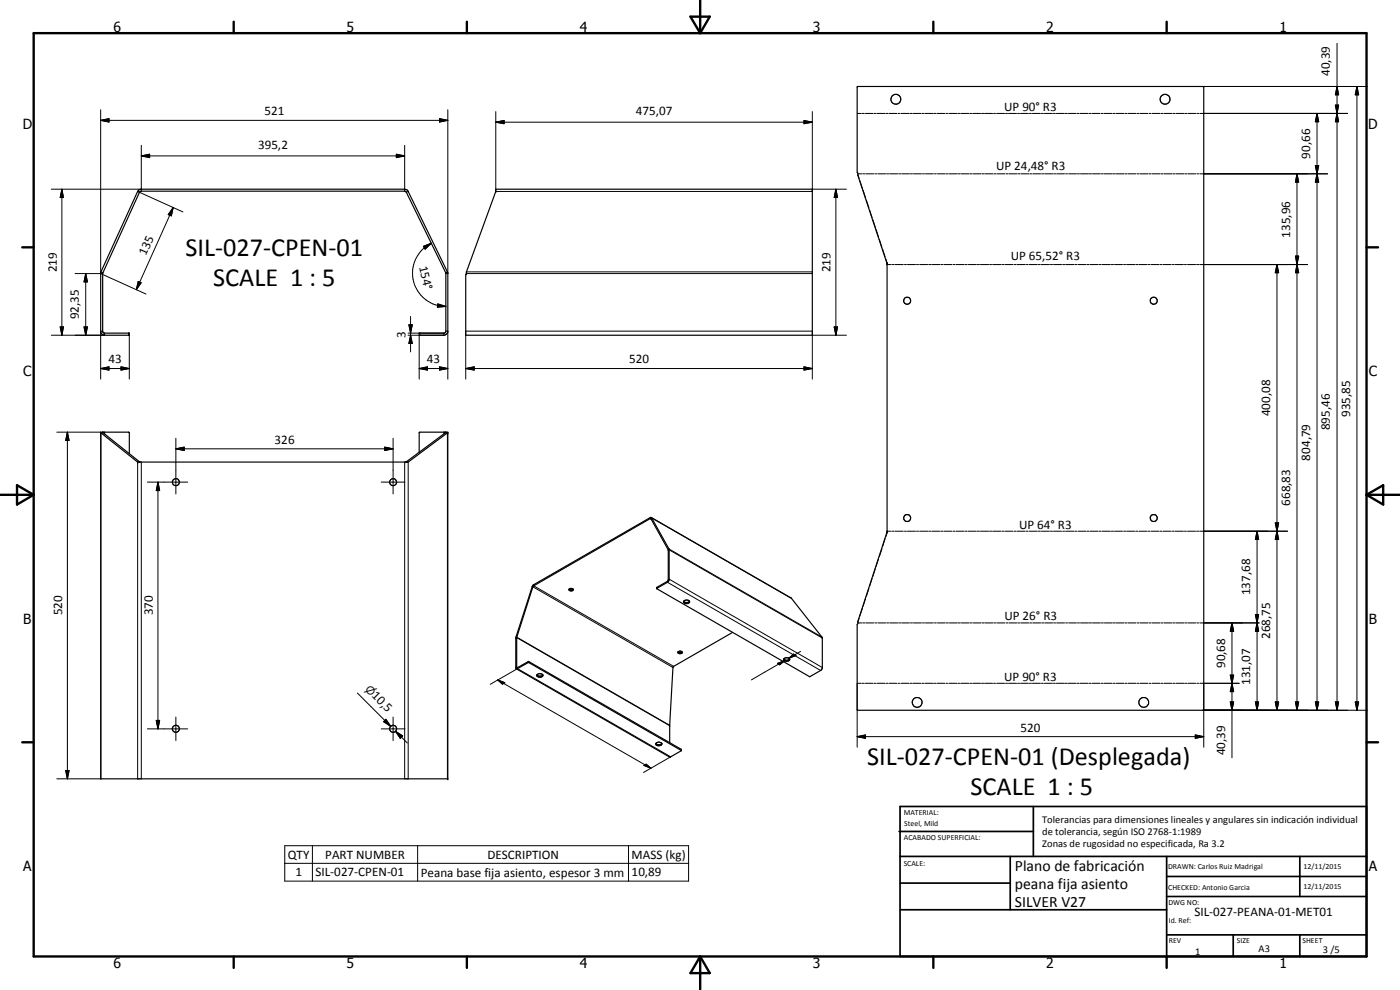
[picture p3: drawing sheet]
<svg xmlns="http://www.w3.org/2000/svg" width="420mm" height="297mm" viewBox="0 0 420 297" stroke-linecap="round" stroke-linejoin="round" font-family="sans-serif">
<g fill="none" stroke="#000" stroke-width=".3">
<path d="M401.3 13v200.1M30.2 36.1l2.5-.5v1zM30.2 36.1h104.2M30.2 32.9v49.2l13.6 6.1M131.9 35.6l2.5 .5-2.5 .5zM134.4 32.9v49.2h-.6M148.8 36.7l2.5-.5v.9zM148.8 36.7h95M148.8 33.5v23.3M241.3 36.2l2.5 .5-2.5 .4zM243.8 33.5v23.3h10.2M257.2 34h1.3"/>
<path d="M258.7 34h.7M259.7 34h2.3M262.3 34h.6M263.2 34h2.4M265.9 34h.6M266.8 34h2.4M269.5 34h.6M270.4 34h2.4M273.1 34h.6M274 34h2.4M276.7 34h.6M277.6 34h2.4"/>
<path d="M280.2 34h.7M281.2 34h2.3M283.9 34h.5M284.8 34h2.3M287.4 34h.6M288.3 34h2.4M291 34h.6M291.9 34h2.4M294.6 34h.6M295.5 34h2.4M298.2 34h.6M299.1 34h2.4"/>
<path d="M301.8 34h.6M302.7 34h2.4M305.4 34h.6M306.3 34h2.3M308.9 34h.6M309.8 34h2.4M312.5 34h.6M313.4 34h2.4M316.1 34h.6M317 34h2.4M319.7 34h.6M320.6 34h2.4"/>
<path d="M323.3 34h.6M324.2 34h2.4M326.9 34h.6M327.8 34h2.3M330.5 34h.6M331.4 34h2.3M334 34h.7M335 34h2.3M337.6 34h.6M338.5 34h2.4M341.2 34h.6M342.1 34h2.4"/>
<path d="M344.8 34h.6M345.7 34h2.4M348.4 34h.6M349.3 34h2.4M352 34h.6M352.9 34h2.4M355.5 34h.7M356.5 34h2.3M359.2 34h.5M360.1 34h44.3M361 26h49.4M395.3 34l.5 2.5h-1.1z"/>
<path d="M395.3 34v179.1M400.8 31.5h.9l-.4 2.5zM401.3 34l.4 2.5h-.9zM401.3 26l.4 2.4h-.9zM407.2 26l.5 2.4h-1zM407.2 26v187.1M15.4 56.8h27M18.6 56.8l.4 2.5h-.9zM18.6 56.8v43.8M41.9 57.7l-.6-.3 13.6 6.2M42.4 46.8l2.5-.5v1zM42.4 43.6v13.8"/>
<path d="M42.4 46.8h79M118.9 46.3l2.5 .5-2.5 .5zM121.4 43.6v13.8M122.5 57.4l-.5 .3M148.8 57.4h95M250.9 56.8l.5 2.5h-1.1zM250.9 56.8v43.8M257.5 52.4l.3 1.2M257.5 52.2h1.1M258 54.1l.8 2.4M258.9 52.2h.6M259 57.1l.8 2.3"/>
<path d="M259.8 52.2h2.4M262.5 52.2h.6M263.4 52.2h2.4M266.1 52.2h.6M267 52.2h2.4M269.7 52.2h.6M270.6 52.2h2.4M273.3 52.2h.5M274.1 52.2h2.5M276.8 52.2h.6M277.7 52.2h2.4M280.4 52.2h.6"/>
<path d="M281.3 52.2h2.4M284 52.2h.6M284.9 52.2h2.4M287.6 52.2h.6M288.5 52.2h2.4M291.2 52.2h.5M292 52.2h2.4M294.7 52.2h.6M295.6 52.2h2.4M298.3 52.2h.6M299.2 52.2h2.4M301.9 52.2h.6"/>
<path d="M302.8 52.2h2.4M305.5 52.2h.6M306.4 52.2h2.4M309.1 52.2h.6M310 52.2h2.3M312.6 52.2h.6M313.5 52.2h2.4M316.2 52.2h.6M317.1 52.2h2.4M319.8 52.2h.6M320.7 52.2h2.4M323.4 52.2h.6"/>
<path d="M324.3 52.2h2.4M326.9 52.2h.7M327.9 52.2h2.3M330.5 52.2h.6M331.4 52.2h2.4M334.1 52.2h.6M335 52.2h2.4M337.7 52.2h.6M338.6 52.2h2.3M341.3 52.2h.6M342.2 52.2h2.3M344.8 52.2h.6"/>
<path d="M345.7 52.2h2.4M348.4 52.2h.6M349.3 52.2h2.4M352 52.2h.6M352.9 52.2h2.4M355.6 52.2h.6M356.5 52.2h2.3M359.2 52.2h.5M360.1 52.2h38.3M389.2 52.2l.6 2.5h-1zM389.2 52.2v160.9M394.7 49.7h1.1l-.5 2.5z"/>
<path d="M394.7 49.7l1.1 5h-1.1l1.1-5zM395.3 52.2l.5 2.5h-1.1zM52 62.3l-.6 2.5-.9-.4zM52 62.3l-11.1 24.6M127.1 73.9l2.3-.9-1.8 1.8zM129.4 73a9.7 9.7 0 0 0-4.4 4.3 10 10 0 0 0 6.3 14.4l2.5 .2M260 60l.8 2.4M261 63l.7 2.3M261.9 65.9l.8 2.3M262.9 68.8l.8 2.4M263.9 71.8l.8 2.4M264.9 74.7l.7 2.4"/>
<path d="M265.8 77.7l.4 1.2M266.2 78.9h.1M266.2 79h.1M266.2 78.9v.1M266.2 79.2v.2h1.3M267.7 79.4h.7M268.7 79.4h2.4M271.4 79.4h.6M272.3 79.4h2.5M275.1 79.4h.6M276 79.4h2.4M278.7 79.4h.6"/>
<path d="M279.6 79.4h2.5M282.4 79.4h.6M283.3 79.4h2.4M286 79.4h.6M286.9 79.4h2.5M289.7 79.4h.6M290.6 79.4h2.4M293.3 79.4h.7M294.2 79.4h2.5M297 79.4h.6M297.9 79.4h2.4M300.6 79.4h.7"/>
<path d="M301.6 79.4h2.4M304.3 79.4h.6M305.2 79.4h2.5M308 79.4h.6M308.9 79.4h2.4M311.6 79.4h.6M312.5 79.4h2.4M315.2 79.4h.7M316.2 79.4h2.4M318.9 79.4h.6M319.8 79.4h2.5M322.6 79.4h.6"/>
<path d="M323.5 79.4h2.4M326.2 79.4h.6M327.1 79.4h2.5M329.9 79.4h.6M330.8 79.4h2.4M333.5 79.4h.7M334.5 79.4h2.4M337.2 79.4h.6M338.1 79.4h2.5M340.9 79.4h.5M341.7 79.4h2.5M344.5 79.4h.6"/>
<path d="M345.4 79.4h2.4M348.1 79.4h.7M349.1 79.4h2.4M351.8 79.4h.6M352.7 79.4h2.5M355.5 79.4h.6M356.4 79.4h2.4M359.1 79.4h.6M360 79.4h32.4M383.2 79.4l.5 2.4h-1zM383.2 79.4v133.7M388.8 76.8h1l-.6 2.6z"/>
<path d="M389.2 79.4l.6 2.4h-1zM18.1 98.1h.9l-.4 2.5zM22.6 82.1h8.2M25.2 98.1h1l-.5 2.5zM25.7 82.1l.5 2.5h-1zM25.7 82.1v18.5M30.3 81.6l.6 .2M30.8 99.4h-.6v14.3M31.4 99.9v.7h-16M38.6 99.9v.7M41.5 84.5l.9 .3-1.5 2.1zM122.5 99.9h10.7v.7h-10.7"/>
<path d="M122.7 97.5h1l-.5 2.4zM123.2 95v10.6M126 99.9v.7M131.4 91.2l2.4 .7-2.5 .3zM133.8 99.4h.6v14.3M134.3 81.6l-.5 .2M139.8 99.4h104M140 82.1h103.8M140 81.6h103.8M250.3 98.1h1.1l-.5 2.5zM30.2 110.6l2.5-.5v.9zM30.2 110.6h8.6"/>
<path d="M36.3 110.1l2.5 .5-2.5 .4zM38.8 100.6v13.1M123.2 100.6l.5 2.4h-1zM125.8 110.6l2.5-.5v.9zM125.8 110.6h8.6M125.8 100.6v13.1M131.9 110.1l2.5 .5-2.5 .4zM139.8 110.6l2.5-.5v.9zM139.8 110.6h104M139.8 100.6v13.1M241.3 110.1l2.5 .5-2.5 .4zM254 100.6h-10.2v13.1"/>
<path d="M17 129.7h13.2M20.2 129.7l.5 2.5h-1zM20.2 129.7v104M30.3 129.9v103.8h-13.3M31.4 129.7v.5M41.3 138.6v95.1M42.4 138.6v95.1M52.8 134.7l2.5-.5v1zM52.8 131.5v16.7M52.8 134.7h65.2M115.5 134.2l2.5 .5-2.5 .5zM118 131.5v16.7"/>
<path d="M121.4 138.6v95.1M122.5 138.6v95.1M133.2 129.7v.5M134.3 129.9v103.8M44.2 144.7h12.1M47.4 144.7l.5 2.5h-1zM47.4 144.7v74M114.4 144.7h7.1M195.1 155.3l.3 .5M195.4 155.7l.2-.3 42 24.2M266.2 159.7h.1M266.2 159.7l-.4 1.3"/>
<path d="M266.2 159.3v.2M266.2 159.4h1.3M267.7 159.4h.7M268.7 159.4h2.4M271.4 159.4h.6M272.3 159.4h2.5M275.1 159.4h.6M276 159.4h2.4M278.7 159.4h.6M279.6 159.4h2.5M282.4 159.4h.6M283.3 159.4h2.4"/>
<path d="M286 159.4h.6M286.9 159.4h2.5M289.7 159.4h.6M290.6 159.4h2.4M293.3 159.4h.7M294.2 159.4h2.5M297 159.4h.6M297.9 159.4h2.4M300.6 159.4h.7M301.6 159.4h2.4M304.3 159.4h.6M305.2 159.4h2.5"/>
<path d="M308 159.4h.6M308.9 159.4h2.4M311.6 159.4h.6M312.5 159.4h2.4M315.2 159.4h.7M316.2 159.4h2.4M318.9 159.4h.6M319.8 159.4h2.5M322.6 159.4h.6M323.5 159.4h2.4M326.2 159.4h.6M327.1 159.4h2.5"/>
<path d="M329.9 159.4h.6M330.8 159.4h2.4M333.5 159.4h.7M334.5 159.4h2.4M337.2 159.4h.6M338.1 159.4h2.5M340.9 159.4h.5M341.8 159.4h2.4M344.5 159.4h.6M345.4 159.4h2.4M348.1 159.4h.7M349.1 159.4h2.4"/>
<path d="M351.8 159.4h.6M352.7 159.4h2.5M355.5 159.4h.6M356.4 159.4h2.4M359.1 159.4h.6M360 159.4h26.4M377.3 159.4l.4 2.4h-.9zM377.3 159.4v53.7M382.7 156.9h1l-.5 2.5zM383.2 159.4l.5 2.4h-1zM159.7 176.1l42.3 24.2M160.2 175.4v.4l42 24.1"/>
<path d="M197.1 176.2v.3M200.3 174.4v.3l46 26.5M200.6 173.9l.2-.1 46 26.5M200.6 165.1l.2-.1 45.9 26.4M200.6 165l.2-.3 45.9 26.4M259.8 179.5l-.8 2.4M260.8 176.6l-.8 2.3M261.7 173.6l-.7 2.3M262.7 170.6l-.8 2.4M263.7 167.6l-.8 2.4M264.7 164.6l-.8 2.4M265.6 161.6l-.7 2.4"/>
<path d="M154.8 191.5l.3-.2 45.8 26.4M154.8 191.2l46.1 26.4M158.5 198.5v.3M158.7 198.5v.3M233.3 199.1l2.1-.9-1.4 1.3zM235.4 198.2l-1.7 1.1M235.4 198.2l-9.9 5.8M236.8 197.5l1.4-1.2 .7 .4zM240.3 195.5l-3.5 2M257.5 186.9h1.1M257.8 185.5l-.3 1.2M258.8 182.5l-.8 2.4"/>
<path d="M258.9 186.9h.6M259.8 186.9h2.4M262.5 186.9h.6M263.4 186.9h2.4M266.1 186.9h.6M267 186.9h2.4M269.7 186.9h.6M270.6 186.9h2.4M273.3 186.9h.5M274.1 186.9h2.5M276.8 186.9h.6M277.7 186.9h2.4"/>
<path d="M280.4 186.9h.6M281.3 186.9h2.4M284 186.9h.6M284.9 186.9h2.4M287.6 186.9h.6M288.5 186.9h2.4M291.2 186.9h.5M292 186.9h2.4M294.7 186.9h.6M295.6 186.9h2.4M298.3 186.9h.6M299.2 186.9h2.4"/>
<path d="M301.9 186.9h.6M302.8 186.9h2.4M305.5 186.9h.6M306.4 186.9h2.4M309.1 186.9h.6M310 186.9h2.3M312.6 186.9h.6M313.5 186.9h2.4M316.2 186.9h.6M317.1 186.9h2.4M319.8 186.9h.6M320.7 186.9h2.4"/>
<path d="M323.4 186.9h.6M324.3 186.9h2.4M326.9 186.9h.7M327.9 186.9h2.3M330.5 186.9h.6M331.4 186.9h2.4M334.1 186.9h.6M335 186.9h2.4M337.7 186.9h.6M338.6 186.9h2.3M341.3 186.9h.6M342.2 186.9h2.3"/>
<path d="M344.8 186.9h.6M345.7 186.9h2.4M348.4 186.9h.6M349.3 186.9h2.4M352 186.9h.6M352.9 186.9h2.4M355.6 186.9h.6M356.5 186.9h2.3M359.2 186.9h.5M360.1 186.9h17.8M369.7 186.9l.5 2.5h-1zM369.7 186.9v40.5"/>
<path d="M376.8 184.4h.9l-.4 2.5zM377.3 186.9l.4 2.5h-.9zM44.2 218.7h12.1M46.9 216.2h1l-.5 2.5zM52.8 215.1v7.1M107.3 207.9l10 10M114.4 218.7h7.1M115.8 215.8l1.5 2.1-2.2-1.4zM118 215.1v7.1M118.7 219.4l2.2 1.4-.8 .7zM118.7 219.4l3.5 3.5M149.4 204l2.1 .9-.7 .4z"/>
<path d="M149.4 204l46 26.5M154.8 200.3l.3-.1 .2 .4M155.3 200.6l46 26.5-8.2 4.7M155.3 200.6l-8.2 4.7M258.5 205h-1.3v19.2M258.7 205h.7M259.7 205h2.3M262.3 205h.6M263.2 205h2.4M265.9 205h.6M266.8 205h2.4M269.5 205h.6"/>
<path d="M270.4 205h2.4M273.1 205h.6M274 205h2.4M276.7 205h.6M277.6 205h2.4M280.2 205h.7M281.2 205h2.3M283.9 205h.5M284.8 205h2.3M287.4 205h.6M288.3 205h2.4M291 205h.6"/>
<path d="M291.9 205h2.4M294.6 205h.6M295.5 205h2.4M298.2 205h.6M299.1 205h2.4M301.8 205h.6M302.7 205h2.4M305.4 205h.6M306.3 205h2.3M308.9 205h.6M309.8 205h2.4M312.5 205h.6"/>
<path d="M313.4 205h2.4M316.1 205h.6M317 205h2.4M319.7 205h.6M320.6 205h2.4M323.3 205h.6M324.2 205h2.4M326.9 205h.6M327.8 205h2.3M330.5 205h.6M331.4 205h2.3M334 205h.7"/>
<path d="M335 205h2.3M337.6 205h.6M338.5 205h2.4M341.2 205h.6M342.1 205h2.4M344.8 205h.6M345.7 205h2.4M348.4 205h.6M349.3 205h2.4M352 205h.6M352.9 205h2.4M355.5 205h.7"/>
<path d="M356.5 205h2.3M359.2 205h.5M360.1 205h11.8M361 213.1h49.4M361.3 205v19.2M369.2 210.6h1l-.5 2.5zM369.2 202.6h1l-.5 2.4zM369.7 205l.5 2.5h-1zM376.8 210.6h.9l-.4 2.5zM382.7 210.6h1l-.5 2.5zM388.8 210.6h1l-.6 2.5zM394.7 210.6h1.1l-.5 2.5z"/>
<path d="M400.8 210.6h.9l-.4 2.5zM406.7 210.6h1l-.5 2.5zM19.7 231.2h1l-.5 2.5zM193.2 229.7l.7-.4 1.5 1.2zM204.5 224.8v.4M257.2 221l2.5-.5v1zM257.2 221h104.1M358.7 220.5l2.6 .5-2.6 .5zM85.5 253.7h121.2v10.7h-121.2zM85.5 259h121.2M93.8 253.7v10.7M125.3 253.7v10.7"/>
<path d="M188.6 253.7v10.7"/>
</g>
<g fill="none" stroke="#000" stroke-width=".35">
<path d="M257.3 26h103.9l-.1 187.1h-103.8l-.1-25.7 9-28.1v-79.9l-9-27.7zM41.6 57.1l.6-.3 79.8 .1 .5 .5 11.9 24.3v17.9l-.5 .7-.7 .3h-7.4v-.7h7.6l.4-.3v-17.6l-12.1-24.6h-79.3l-.5 .3-11.1 24.3v17.6l.4 .3h7.6v.7l-7.9-.1-.6-.6-.1-.5 .1-17.8zM148.8 56.8h95v43.8h-104v-18.2l9-25zM30.2 129.9h.8l11.1 8.7M30.3 129.9l11 8.7h81.2l11.8-8.7M30.8 129.7v.2M125.8 135.7l.1-6h8.5v104h-104.2v-104h8.5l.1 6.4M133.8 129.7v.2M134.4 129.9h-.8l-11.9 8.7M195.5 155.3l42 24.2 9.2 11.6 .1 .5v8.8l-.4 .7-3.4 1.9M170.8 176.8l.6 .2 .6-.2M170.9 176.7l.5-.2 .6 .3a.68 .68 0 0 1-.5 .5 .68 .68 0 0 1-.7-.3z"/>
<path d="M197.1 176.3v.4l45.9 26.3M197.1 176.5v.1M197.1 176.2l3.2-1.8 .3-.3v-9.1l-5.4-9.4-35.2 20.3-4.9 15.4v8.9l.2 .1 3.4-1.8 45.8 26.3v.5l-3.5 1.9-46-26.5M197.1 176.2v.1M197.1 176.5l3.2-1.8 .5-.6v-9.3l-5.2-9.4-.4-.2-35.3 20.4-5.1 15.7v9.1l.2 .3M203.5 195.6a.62 .62 0 0 0 .6 .5 .62 .62 0 0 0 .6-.5M203.5 195.6l.8-.2 .4 .2M203.5 195.6l.4 .2 .8-.2M205.1 180.5a.96 .96 0 0 0 .9 .6 .96 .96 0 0 0 1-.6M205.1 180.5a1.18 1.18 0 0 1 1.9 0M205.1 180.4a1.29 1.29 0 0 0 1.8 0M219.9 189.7l-17.9 10.3-1.1 17.6 .1 5.3"/>
<path d="M235.2 197.7a1.18 1.18 0 0 0 1.8 0M235.3 197.6a.93 .93 0 0 1 1-.4 .93 .93 0 0 1 .7 .8 1.03 1.03 0 0 1-1.8-.3zM155 200.7l3.6-1.9 45.9 26.4M161.1 202.5a1.17 1.17 0 0 0 1.8 0M161.2 202.4a1.11 1.11 0 0 1 1.8 .3 1.05 1.05 0 0 1-1 .5 1.05 1.05 0 0 1-.9-.6zM243 203h.1M196.8 223.1a1.19 1.19 0 0 0 1.8 0M196.9 223a1.08 1.08 0 0 1 1.8 .3 1 1 0 0 1-1 .5 1 1 0 0 1-.9-.7z"/>
<circle cx="268.8" cy="29.8" r="1.48"/>
<circle cx="349.6" cy="29.8" r="1.48"/>
<circle cx="272.2" cy="90.2" r="1.06"/>
<circle cx="346.2" cy="90.2" r="1.06"/>
<circle cx="52.8" cy="144.7" r="1.05"/>
<circle cx="118" cy="144.7" r="1.05"/>
<circle cx="272.3" cy="155.4" r="1.04"/>
<circle cx="346.3" cy="155.4" r="1.05"/>
<circle cx="52.8" cy="218.7" r="1.06"/>
<circle cx="118" cy="218.7" r="1.05"/>
<circle cx="275.2" cy="210.7" r="1.48"/>
<circle cx="343.3" cy="210.7" r="1.47"/>
</g>
<g fill="#000">
<circle cx="148.8" cy="57.4" r=".18"/>
<circle cx="243.8" cy="56.8" r=".18"/>
<circle cx="140" cy="81.6" r=".18"/>
<circle cx="140" cy="82.1" r=".18"/>
<circle cx="30.3" cy="129.9" r=".18"/>
<circle cx="41.3" cy="138.6" r=".18"/>
<circle cx="134.4" cy="129.9" r=".18"/>
<circle cx="197.1" cy="176.3" r=".18"/>
<circle cx="200.9" cy="217.7" r=".18"/>
<circle cx="134.4" cy="233.7" r=".18"/>
</g>
<g fill="none" stroke="#000" stroke-width=".71">
<path d="M10.1 9.9h400v277.1h-400zM70.1 6.5v3.4M140.1 6.5v3.4M207.2 5h5.8l-2.9 4.9zM210.1 0v9.9M280.1 6.5v3.4M350.1 6.5v3.4M6.7 74.2h3.4M410.1 74.2h3.5M.1 148.5h10M5.1 145.6l5 2.9-5 2.9zM410.1 148.5h10"/>
<path d="M410.1 148.5l5-2.9v5.8zM6.7 222.7h3.4M410.1 222.7h3.5M70.1 287v3.4M140.1 287v3.4M210.1 287v10M210.1 287l2.9 5h-5.8zM280.1 287v3.4M350.1 287v3.4"/>
</g>
<g fill="none" stroke="#000" stroke-width=".51">
<path d="M269.8 249.5h40.3M270.1 242h140v45h-140zM270.1 257h140M303.2 257v16M310.1 242v15M350.1 257v30M390.1 257v12M270.1 265h33.1M270.1 273h80M350.1 269h60M350.1 263h60M350.1 280.5h60"/>
<path d="M370.1 280.5v6.5M390.1 280.5v6.5"/>
</g>
<g fill="#000">
<path d="M30.2 36.1l2.5-.5v1zM131.9 35.6l2.5 .5-2.5 .5zM148.8 36.7l2.5-.5v.9zM241.3 36.2l2.5 .5-2.5 .4zM395.3 34l.5 2.5h-1.1zM400.8 31.5h.9l-.4 2.5zM401.3 34l.4 2.5h-.9zM401.3 26l.4 2.4h-.9zM407.2 26l.5 2.4h-1zM18.6 56.8l.4 2.5h-.9zM42.4 46.8l2.5-.5v1zM118.9 46.3l2.5 .5-2.5 .5z"/>
<path d="M250.9 56.8l.5 2.5h-1.1zM389.2 52.2l.6 2.5h-1zM394.7 49.7h1.1l-.5 2.5zM395.3 52.2l.5 2.5h-1.1zM52 62.3l-.6 2.5-.9-.4zM127.1 73.9l2.3-.9-1.8 1.8zM388.8 76.8h1l-.6 2.6zM18.1 98.1h.9l-.4 2.5zM25.2 98.1h1l-.5 2.5zM25.7 82.1l.5 2.5h-1zM41.5 84.5l.9 .3-1.5 2.1zM122.7 97.5h1l-.5 2.4z"/>
<path d="M131.4 91.2l2.4 .7-2.5 .3zM250.3 98.1h1.1l-.5 2.5zM383.2 79.4l.5 2.4h-1zM389.2 79.4l.6 2.4h-1zM30.2 110.6l2.5-.5v.9zM36.3 110.1l2.5 .5-2.5 .4zM123.2 100.6l.5 2.4h-1zM125.8 110.6l2.5-.5v.9zM131.9 110.1l2.5 .5-2.5 .4zM139.8 110.6l2.5-.5v.9zM241.3 110.1l2.5 .5-2.5 .4zM20.2 129.7l.5 2.5h-1z"/>
<path d="M52.8 134.7l2.5-.5v1zM115.5 134.2l2.5 .5-2.5 .5zM47.4 144.7l.5 2.5h-1zM382.7 156.9h1l-.5 2.5zM377.3 159.4l.4 2.4h-.9zM383.2 159.4l.5 2.4h-1zM233.3 199.1l2.1-.9-1.4 1.3zM236.8 197.5l1.4-1.2 .7 .4zM369.7 186.9l.5 2.5h-1zM376.8 184.4h.9l-.4 2.5zM377.3 186.9l.4 2.5h-.9zM46.9 216.2h1l-.5 2.5z"/>
<path d="M115.8 215.8l1.5 2.1-2.2-1.4zM149.4 204l2.1 .9-.7 .4zM369.2 210.6h1l-.5 2.5zM369.2 202.6h1l-.5 2.4zM369.7 205l.5 2.5h-1zM376.8 210.6h.9l-.4 2.5zM382.7 210.6h1l-.5 2.5zM388.8 210.6h1l-.6 2.5zM394.7 210.6h1.1l-.5 2.5zM400.8 210.6h.9l-.4 2.5zM406.7 210.6h1l-.5 2.5zM19.7 231.2h1l-.5 2.5z"/>
<path d="M118.7 219.4l2.2 1.4-.8 .7zM193.2 229.7l.7-.4 1.5 1.2zM257.2 221l2.5-.5v1zM358.7 220.5l2.6 .5-2.6 .5z"/>
</g>
<g font-size="7.9">
<text x="55.7" y="76.9">SIL-027-CPEN-01</text>
<text x="64" y="85.9">SCALE 1 : 5</text>
<text x="260.3" y="229.4">SIL-027-CPEN-01 (Desplegada)</text>
<text x="291.3" y="238.4">SCALE 1 : 5</text>
</g>
<g font-size="4.7">
<text x="304.6" y="261.2">Plano de fabricación</text>
<text x="304.6" y="266.6">peana fija asiento</text>
<text x="304.6" y="272">SILVER V27</text>
</g>
<g font-size="4.2">
<text x="34" y="9.6">6</text>
<text x="104" y="9.6">5</text>
<text x="174" y="9.6">4</text>
<text x="244" y="9.6">3</text>
<text x="314" y="9.6">2</text>
<text x="384" y="9.6">1</text>
<text x="6.8" y="38.7">D</text>
<text x="410.6" y="38.7">D</text>
<text x="7" y="112.9">C</text>
<text x="410.8" y="112.9">C</text>
<text x="7" y="187.1">B</text>
<text x="410.8" y="187.1">B</text>
<text x="7" y="261.4">A</text>
<text x="410.8" y="261.4">A</text>
<text x="34" y="290.4">6</text>
<text x="104" y="290.4">5</text>
<text x="174" y="290.4">4</text>
<text x="244" y="290.4">3</text>
<text x="314" y="290.4">2</text>
<text x="384" y="290.4">1</text>
</g>
<g font-size="3.9">
<text x="399.2" y="22.7" transform="rotate(-90 399.2 22.7)">40,39</text>
<text x="79.4" y="34.6">521</text>
<text x="190.8" y="34.6">475,07</text>
<text x="301.4" y="33.2">UP 90° R3</text>
<text x="77.5" y="44.7">395,2</text>
<text x="393.2" y="47.6" transform="rotate(-90 393.2 47.6)">90,66</text>
<text x="298.9" y="50.9">UP 24,48° R3</text>
<text x="387.2" y="71.3" transform="rotate(-90 387.2 71.3)">135,96</text>
<text x="43.8" y="76.7" transform="rotate(-66 43.8 76.7)">135</text>
<text x="17" y="81.7" transform="rotate(-90 17 81.7)">219</text>
<text x="125.8" y="80.1" transform="rotate(77 125.8 80.1)">154°</text>
<text x="249.3" y="81.7" transform="rotate(-90 249.3 81.7)">219</text>
<text x="303.3" y="78.1">UP 65,52° R3</text>
<text x="23.7" y="95.8" transform="rotate(-90 23.7 95.8)">92,35</text>
<text x="121.7" y="101.3" transform="rotate(-90 121.7 101.3)">3</text>
<text x="32.5" y="109.1">43</text>
<text x="128.1" y="109.1">43</text>
<text x="188.8" y="109.1">520</text>
<text x="381.2" y="124.9" transform="rotate(-90 381.2 124.9)">400,08</text>
<text x="405.2" y="125.1" transform="rotate(-90 405.2 125.1)">935,85</text>
<text x="399.2" y="129.1" transform="rotate(-90 399.2 129.1)">895,46</text>
<text x="82.4" y="133.1">326</text>
<text x="393.2" y="138.2" transform="rotate(-90 393.2 138.2)">804,79</text>
<text x="387.2" y="151.7" transform="rotate(-90 387.2 151.7)">668,83</text>
<text x="305.8" y="158.6">UP 64° R3</text>
<text x="375.1" y="178.6" transform="rotate(-90 375.1 178.6)">137,68</text>
<text x="18.7" y="184.7" transform="rotate(-90 18.7 184.7)">520</text>
<text x="45.8" y="184.7" transform="rotate(-90 45.8 184.7)">370</text>
<text x="301.4" y="186.1">UP 26° R3</text>
<text x="381.2" y="191.7" transform="rotate(-90 381.2 191.7)">268,75</text>
<text x="367.7" y="200.4" transform="rotate(-90 367.7 200.4)">90,68</text>
<text x="111.4" y="209" transform="rotate(45 111.4 209)">10,5</text>
<text x="301.4" y="204.3">UP 90° R3</text>
<text x="375.1" y="205.5" transform="rotate(-90 375.1 205.5)">131,07</text>
<text x="306.3" y="219.5">520</text>
<text x="367.7" y="226.6" transform="rotate(-90 367.7 226.6)">40,39</text>
<text x="86.4" y="257.7">QTY</text>
<text x="97.6" y="257.6">PART NUMBER</text>
<text x="146.3" y="257.7">DESCRIPTION</text>
<text x="189.6" y="257.8">MASS (kg)</text>
<text x="88.6" y="263">1</text>
<text x="94.7" y="263">SIL-027-CPEN-01</text>
<text x="126.3" y="263.1">Peana base fija asiento, espesor 3 mm</text>
<text x="189.6" y="263">10,89</text>
<text x="358.5" y="275">SIL-027-PEANA-01-MET01</text>
</g>
<text font-size="3.3" x="109.4" y="207" transform="rotate(45 109.4 207)">⌀</text>
<g font-size="3.1">
<text x="312.7" y="246.8">Tolerancias para dimensiones lineales y angulares sin indicación individual</text>
<text x="312.7" y="250.4">de tolerancia, según ISO 2768-1:1989</text>
<text x="312.7" y="254">Zonas de rugosidad no especificada, Ra 3.2</text>
<text x="358.7" y="286.5">1</text>
<text x="377.7" y="285.6">A3</text>
<text x="397" y="285.9">3 /5</text>
</g>
<g font-size="2.4">
<text x="271.2" y="244.4">MATERIAL:</text>
<text x="271.3" y="252">ACABADO SUPERFICIAL:</text>
<text x="271.4" y="247.9">Steel, Mild</text>
<text x="271.2" y="259.7">SCALE:</text>
<text x="350.6" y="260.8">DRAWN: Carlos Ruiz Madrigal</text>
<text x="391.2" y="260.6">12/11/2015</text>
<text x="350.6" y="267">CHECKED: Antonio Garcia</text>
<text x="391.2" y="266.7">12/11/2015</text>
<text x="350.6" y="271.4">DWG NO:</text>
<text x="350.8" y="276.9">Id. Ref:</text>
<text x="350.8" y="282.8">REV</text>
<text x="371.2" y="282.9">SIZE</text>
<text x="390.9" y="282.9">SHEET</text>
</g>
</svg>
